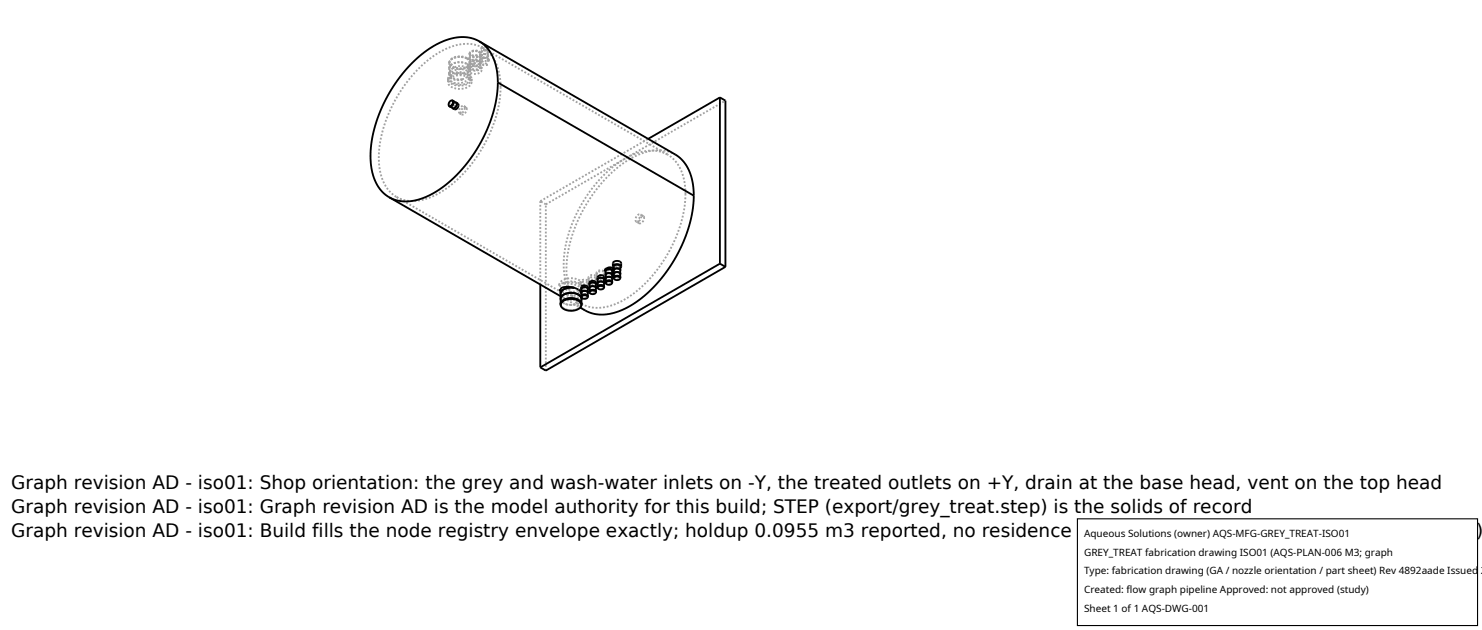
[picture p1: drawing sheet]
<svg xmlns="http://www.w3.org/2000/svg" width="212mm" height="90mm" viewBox="0 0 212 90" stroke-linecap="round" stroke-linejoin="round" font-family="sans-serif">
<g fill="none" stroke="#a0a0a0" stroke-width=".26" stroke-dasharray=".3 .3" stroke-linecap="butt">
<path d="M64 11.3l.3-.6 .7-.3 1-.1 .9 .3M64 11.7l.2-.5 .8-.4h1l.9 .2M64 11.3v.4M64.2 10.5v-.2M64.2 9.8l.2-.5 .7-.4h.9l.7 .2M64.2 9l.2-.5 .7-.3 .8-.1 .8 .3M64.2 10.6l.1 .4 .4 .3 .6 .2 .7-.2M64.2 10.6v-.1M64.2 11.1l.1 .3 .3 .3 .5 .2h.5l.5-.1 .6-.3 .3-.4 .2-.3M64.2 9l.3-.5 .7-.3h.8l.7 .2M64.2 8.9l.2-.5 .7-.3h.9l.7 .2M64.2 8.9v.1"/>
<path d="M64.2 9.8l.2-.5 .7-.3 .9-.1 .7 .2M64.2 11.3l.2-.5 .7-.3 .8-.1 .8 .3M64.2 10.5v-.7M64.2 9.8v-.8M64.2 11.3v-.2M64.2 10.3v.3M64.6 14.4l-.4 .3-.1 .4M64.7 14.4h-.2l-.3 .3-.1 .3 .1 .2M65.1 14.6l-.4 .3-.1 .5M65.2 14.7h-.3l-.2 .2-.1 .3 .1 .2M65.4 14.8h-.2l-.3 .3-.1 .3 .2 .2M65.7 16.2l-.2-.3 .2-.4 .3-.3 .3-.1"/>
<path d="M65.7 16.2l.2 .1M65.9 16.3h.2l.3-.1 .3-.6M66 11.3l.8-.4 .3-.6M66 11.3h-.6l-.6-.1-.4-.3-.2-.4M66 11.3l-.6 .1-.6-.2-.5-.3-.1-.4M66.3 15.1l.1 .3M66.3 15.1l.2 .2M66.4 15.4l-.3 .6-.2 .2h-.2M66.5 15.3h-.3l-.3 .4-.1 .4 .1 .2M66.7 15.6l-.2-.3M66.7 9.1l.3 .3 .1 .4M66.7 8.4l.3 .2 .1 .4"/>
<path d="M66.7 8.3l.3 .2 .1 .4M66.7 10.7l.3 .2 .1 .4M66.7 9.7l-.7-.3-.7 .1-.7 .3-.4 .5M66.7 10.1l-.8-.2-.9 .1-.6 .5-.2 .6M66.7 9.1l.4 .3 .1 .4M66.7 8.4l.4 .3 .1 .3M66.9 10.6l.3 .3 .2 .4M66.9 11l.3 .4 .2 .3M66.9 9.6l.2-.4 .6-.2M66.9 10l.2-.3 .4-.2h.5l.5 .1M66.9 9.6v.4M67 9l.2-.3 .3-.2h.5l.4 .1"/>
<path d="M67 8.4l.2-.3 .3-.2h.5l.4 .1M67 7.7l.2-.2 .3-.2h.5l.4 .1M67 9l.3 .3 .5 .2 .6-.1 .2-.3M67.1 9.5l.2 .3 .5 .1 .6-.1 .2-.2M67.1 7.7l.1-.2 .3-.2h.5l.4 .1M67.1 7.6l.1-.2 .3-.2h.5l.4 .1M67.1 7.6v.1M67.1 9l.1-.3 .3-.1 .5-.1 .4 .1M67.1 8.4l.1-.3 .3-.2h.5l.4 .1M67.1 9.6l.2-.4 .6-.1M67.1 9l-.1-.6M67.1 8.4l-.1-.7"/>
<path d="M67.1 9.6v-.1M67.1 9.8l-.1 .3-.3 .2-1 .3-1.1-.2-.3-.3-.1-.3M67.1 9l-.1 .3-.3 .3-1 .2-1-.2-.4-.3-.1-.3M67.1 8.9l-.1 .3-.3 .3-1 .2-1-.2-.4-.3-.1-.3M67.1 11.3l-.1 .3-.3 .3-1 .2-1-.2-.4-.3-.1-.3M67.1 9.8l.1-.8M67.1 8.9v.1M67.1 11.3l.1-.5M67.1 10.3v-.3l-.4-.3M67.1 10.3l.1-.5M67.2 10.8l-.2-.4-.3-.3M67.2 9.8l-.1 .3-.4 .3-1 .2-1.1-.2-.3-.3-.1-.3"/>
<path d="M67.2 9l-.1 .3-.4 .3-1 .3-1.1-.3-.3-.3-.1-.3M67.4 11.3l-.2 .3-.3 .3-.6 .3h-.6h-.6l-.6-.2-.4-.4-.1-.3M67.4 11.7l-.2 .4-.3 .3-.6 .2-.6 .1-.7-.1-.5-.2-.4-.3-.1-.4M67.4 11.3v.4M67.7 9l.2 .1M67.7 9l.8 .2M67.9 9.1l-.6 .1-.2 .3M68.4 8.6l.2 .4M68.4 8l.2 .4M68.4 7.4l.2 .3M68.4 7.3l.2 .3M68.4 8.8l-.9-.1-.3 .1-.2 .2"/>
<path d="M68.5 9.2l.3 .4M68.5 9.6l.3 .4M68.6 9.5l.2 .1M68.6 9.5v.1M68.6 9l-.2 .2-.5 .2-.6-.1-.2-.3M68.6 8.4l-.3 .3-.4 .1-.6-.1-.2-.3M68.6 7.7l-.2 .3-.5 .2-.6-.2-.2-.3M68.6 7.6l-.2 .3-.5 .2-.6-.2-.2-.3M68.6 9.6v-.1M68.6 9.6l-.2 .3-.5 .1-.6-.1-.2-.3M68.6 9v-.6M68.6 8.4v-.7"/>
<path d="M68.6 7.6v.1M68.6 9.1l-.2-.3M68.6 9.1v-.1M68.6 9l-.2 .3-.5 .1-.6-.1-.3-.3M68.6 8.4l-.2 .3-.5 .1-.6-.1-.3-.3M68.6 7.7l-.2 .4-.5 .1-.6-.1-.3-.4M68.6 8.9l.2-.2M68.6 9l.2-.3M68.6 8.9v.1M68.8 8l.2-.3 .6 .1M68.8 7.5l.2-.3 .6 .1M68.8 6.9l.2-.2h.6"/>
<path d="M68.8 9.6l-.4 .4-.6 .1-.6-.2-.3-.3M68.8 10l-.3 .4-.6 .2-.7-.2-.3-.4M68.8 9.6v.4M68.8 8.5l.3 .2h.5M68.8 8.5v-.5M68.8 6.9l.3-.2h.5M68.8 6.8l.3-.2h.5M68.8 6.8v.1M68.8 8l.3-.3 .5 .1M68.8 7.5l.3-.3 .5 .1M68.8 8v-.5M68.8 7.5v-.6"/>
<path d="M68.8 8.7l.9 .5M68.9 8.2l.1 .1M68.9 8.2h.6l.2 .1 .1 .2M68.9 6.8l-1.3-.5h-1.5l-1.7 .4-1.5 .7-1.8 1.2-1.6 1.5-1.6 1.9-1.3 2.1-1.1 2.1-.8 2.3-.5 2.2-.1 1.9 .2 1.8 .5 1.7 .8 1.2 1 .8M68.9 6.8l26.5 15.3M69 8.3l-.2 .2M69 8.3h.6M69.6 8.3l.1 .2M69.6 7.8l.1 .2M69.6 7.3l.1 .2M69.6 6.7l.1 .2M69.6 6.6l.1 .2"/>
<path d="M69.6 8.7h.1M69.7 9.2h-.7l-.4-.3M69.7 9.2l-.7 .1-.2-.1-.2-.2M69.7 8.5l-.1 .2M69.7 8l-.1 .2h-.3h-.3l-.2-.2M69.7 7.5l-.2 .1-.2 .1-.3-.1-.2-.1M69.7 8.5v-.5M69.7 8v-.5M69.7 7.5v-.6M69.7 6.9l-.1 .2-.3 .1-.4-.1-.1-.2M69.7 6.8l-.1 .2-.3 .1-.4-.1-.1-.2M69.7 6.8v.1"/>
<path d="M69.7 8.7l.1-.1M69.7 8l-.1 .2-.3 .1-.4-.1-.1-.2M69.7 7.5l-.1 .1-.3 .1h-.4l-.1-.2M69.8 8.6l-.3-.3-.6-.1M69.8 8.5l-.1 .2M69.8 8.5v.1M71.5 12.5l-.2-1.9-.5-1.6-.8-1.3-1.1-.9M56.6 28.1l1 .4 1.1 .2 1.1-.1 1.3-.3 1.2-.5 1.2-.7 1.3-1 1.3-1.3 1.2-1.3 1-1.3 .9-1.6 .8-1.6 .6-1.7 .5-1.7 .3-1.6 .1-1.5M56.6 28.1l26.5 15.3M77.2 28.7l15.4-8.9M78 29.2l-.8-.5M78 29.2l25.6-14.8"/>
<path d="M84.1 39.9l.2 .3 .4 .1 .4-.1 .1-.3M84.1 39.6l.1 .2 .4 .1h.4l.2-.3M84.1 39.9v-.3M85.1 39.7l-.7-.1-.2 .1-.1 .2M85.1 39.4l-.7-.1-.2 .1-.1 .2M85.2 39.2l.2 .2 .4 .1 .4-.1 .2-.3M85.2 38.9l.2 .3 .4 .1 .4-.1 .2-.3M85.2 39.2v-.3M85.2 39.9l-.1-.2M85.2 39.6l-.1-.2M85.2 39.9v-.3M85.4 39.9l.1 .2 .3 .1 .3-.1 .1-.2"/>
<path d="M86.2 38.8h-.6l-.3 .2-.1 .2M86.2 38.7l-.6-.1-.3 .1-.1 .2M86.3 39.5l-.2 .3-.3 .1-.3-.1-.1-.2M86.4 38.3l.5 .3M86.4 38.3l.2 .2 .3 .1M86.4 38.3l.1 .2 .4 .1M86.4 39.1l-.2-.3M86.4 38.9l-.2-.2M86.4 39.1v-.2M86.5 39.4l.4 .1 .5-.1M86.5 39.9l.5 .2 .4-.2M86.5 38.8h.1"/>
<path d="M86.5 38.7l.1 .1M86.5 39.2l.1 .2 .4 .1 .3-.1 .1-.2M86.5 39.8l.1 .2h.3h.4l.1-.2M86.8 39l.2 .1M86.8 39l-.2-.2M86.8 39l.4-.1 .2-.2M87 39.1l.4-.2M87.5 37.6l.2 .3h.5M87.5 37.5l.7 .4M87.6 38.5l-.2 .4-.4 .2M87.7 38.3l.4 .1 .5-.1M87.7 38.7l.4 .2 .5-.2"/>
<path d="M87.7 39.2l.4 .2 .5-.2M87.7 38l.1 .2 .3 .1 .3-.1 .2-.2M87.7 38.6l.1 .2h.3h.3l.2-.2M87.7 39.1l.1 .2 .3 .1 .3-.1 .2-.2M87.7 39.7l.1 .1 .3 .1 .3-.1 .2-.1M87.7 39.8l.4 .1 .5-.1M88.2 37.9l.4-.1 .1-.2M90.9 31.6l-.1-.3 .1-.4 .3-.3h.3M91.3 31.9h.2l.2-.2 .3-.6M91.3 31.9l-.4-.3M91.5 30.6l.1 .3M91.6 30.9l-.3 .6-.2 .2-.2-.1"/>
<path d="M91.9 30.8l-.3 .1-.3 .3-.1 .4 .1 .3M91.9 30.8l-.4-.2M92 31.1l-.1-.3M95.4 22.1l-1.4-.5-1.5-.1-1.7 .4-1.6 .8-1.8 1.3-1.6 1.4-1.3 1.7-1.4 2.1-1.2 2.2-.7 2.1-.5 2.2-.2 2 .2 1.9 .5 1.6 .7 1.3 1.2 .9M97.9 27.7l-.2-1.8-.4-1.6-.8-1.3-1.1-.9M77.2 40.6v-11.9M78 52.9v-23.7M79.9 40.7v.1M79.9 40.7l.1-.4 .3-.3 .6-.2 .6-.1 .7 .1 .6 .2 .3 .3 .1 .4M79.9 40.8l1.6 .9M79.9 40.8v-.1M79.9 41.3l.5 .4 .9 .4"/>
<path d="M80.1 41.6l.5 .4 .7 .1M80.1 42.3l2.8 1.6M80.1 41.4l.1 .1M80.1 42.1l.2 .3 .4 .2 1.1 .2 .9-.3 .3-.3 .1-.3M80.1 42.9l.5 .5 .9 .2 1-.2 .3-.3 .2-.2M80.1 41.9l.1 .3 .3 .3 1 .3 .6-.1 .5-.2 .3-.3 .1-.3M80.1 42.7l.1 .3 .3 .3 1 .2h.5l.6-.2 .3-.3 .1-.3M80.1 43.4l.1 .3 .3 .3 1 .3 .6-.1 .5-.1 .3-.3 .1-.4M80.1 43.7l.6 .4 .8 .2 1-.2 .5-.4M80.2 41.5l-.1-.2M80.2 41.5l.7 .4M80.4 40.4l-.4 .1-.1 .2"/>
<path d="M80.4 40.4l.2 .1M80.4 40.4l.9-.2 1 .1 .7 .3 .2 .6M80.6 40.5l.7-.2 .8 .1 .7 .3 .2 .4M80.9 41.9l.4 .2M81.5 41.7l.7 .1h.6M82.7 41.7l.1 .1M82.7 41.7l.3-.1v-.2M82.9 40.5l.2 .2 .4 .1h.4l.2-.2M82.9 40.3l.2 .2 .3 .1 .5-.1 .2-.2M82.9 40.5v-.2M83 41.7l.1 .1M83 41.9v-.1"/>
<path d="M83 41.1l-.1 .3-.2 .3M83 41.1v.3M83 42l.1 .5M83 41.4l.5 .1 .4-.1M83 41.9l.5 .2 .4-.2M83 41.4l-.2-.4-.6-.3-.7-.2h-.9M83.1 41.3l.1 .1 .3 .1 .3-.1 .1-.1M83.1 41.8l.1 .2h.3h.3l.1-.2M83.1 42.3l.1 .2 .3 .1 .3-.1 .1-.2M83.1 42.4l.4 .2 .4-.2M83.1 43.4l1 .4 1 .2 1.1-.1 1.2-.3 1.3-.6 1.3-.7 1.3-1 1.2-1.2 1.2-1.3 1.1-1.5 .8-1.5 .8-1.6 .6-1.6 .5-1.7 .3-1.6 .1-1.6M83.1 41.8l-.2 .3-.5 .1h-.7l-.8-.3"/>
<path d="M83.1 41.8v.1M83.1 41.9l-.1-.2M83.2 40.7l-.1 .4-.4 .3-.5 .2-.7 .1M83.2 41.2l-.1 .3-.3 .3M83.2 41.2v-.5M83.6 44.3l-1.1-.9-.9-1.3-.5-1.6-.2-1.9 .2-2.2 .5-2.4 .8-2.2 1.2-2.3 1.4-2.2 1.5-1.8 1.7-1.6 1.7-1.2 1.9-.9 1.7-.3h1.5l1.4 .6M83.9 40.3l-.6-.1-.3 .1-.1 .2M83.9 40h-.6l-.3 .1-.1 .2M84 41l-.2 .2h-.3l-.4-.1-.1-.2M84.1 40.6l-.2-.3M84.1 40.3l-.2-.3M84.1 40.6v-.3"/>
<path d="M84.2 40.7l.5 .2 .4-.2M84.2 41.2l.4 .2 .5-.2M84.2 40.6l.1 .2h.3h.4l.1-.2M84.2 41.1l.1 .2 .3 .1 .4-.1 .1-.2M84.2 41.7l.1 .1 .3 .1 .4-.1 .1-.1M84.2 41.8l.4 .1 .5-.1M85.1 40.4l-.1 .2h-.3h-.4l-.1-.2M85.4 40l.4 .2 .5-.2M85.4 40.6l.4 .1 .5-.1M85.4 40.4l.1 .2 .3 .1 .3-.1 .1-.2M85.4 41l.1 .2h.3h.3l.1-.2M85.4 41.1l.4 .2 .4-.2"/>
<path d="M86.5 40.3l.1 .2 .3 .1 .4-.1 .1-.2M86.5 40.4l.5 .2 .4-.2"/>
</g>
<g fill="none" stroke="#000" stroke-width=".26">
<path d="M64.1 15.1l.1 .1M64.6 14.4h.1M64.6 14.4l.2 .2-.1 .3-.3 .3-.2-.1M64.6 14.4l.1 .2-.1 .3-.2 .2h-.2M64.6 14.4h-.3l-.2 .2v.4l.1 .1M64.6 15.4l.1 .1M64.7 14.4l.5 .3-.1 .5-.3 .3-.6-.3M64.7 14.4l.1 .2-.1 .3-.2 .3h-.3M65.1 14.6h.1M65.2 14.6l.3 .3-.1 .4-.3 .3-.4-.1M65.2 14.6l.1 .3-.1 .3-.3 .2-.2 .1M68.4 5.9l28.4 16.4 1 1 .7 1.3 .4 1.6 .2 1.7"/>
<path d="M68.4 5.9l1.1 .9 .9 1.4 .5 1.7 .2 1.9M68.4 5.9l-1.3-.5-1.6-.1-1.8 .4-1.7 .8-1.8 1.3-1.7 1.6-1.5 1.8-1.4 2.1-1.1 2.2-.9 2.4-.5 2.1-.2 2.1 .2 2 .5 1.7 .8 1.4 1.2 1M71.1 11.8l-.1 1.6-.3 1.6-.5 1.7-.6 1.7-.8 1.7-1 1.6-1 1.5-1.4 1.6-1.3 1.2-1.2 1-1.4 .8-1.3 .6-1.3 .3-1.2 .1-1.1-.2-1-.4M71.1 11.8l28 16.1M102.8 13.9l-10.2 5.9M102.8 13.9v23.7M102.8 13.9l.8 .5v23.7M55.6 28.2l24.5 14.1M85.3 39.9l.1-.4 .5-.2 .3 .1 .1 .5M85.3 39.9l.1-.2 .4-.1 .3 .1 .2 .2M85.3 39.9l.1 .1M86.3 39.9v.1"/>
<path d="M86.4 38.7l.2-.4 .5-.1 .4 .1 .1 .4M86.4 38.7l.2-.2 .4-.1 .4 .1 .2 .2M86.4 38.7l.1 .1M86.5 39.2v-.6l.4-.1 .5 .1v.6M86.5 39.2l.1-.1 .3-.1 .4 .1 .1 .1M86.5 39.2v.2M86.5 39.8l.1-.6 .4-.2 .4 .2v.6M86.5 39.8l.1-.2 .3-.1 .4 .1 .1 .2M86.5 39.8v.1M87.4 39.2v.2M87.4 39.8v.1M87.5 38.1l.1-.6 .5-.2 .6 .2v.6"/>
<path d="M87.5 38.1l.2-.3 .4-.1 .4 .1 .2 .3M87.5 38.1l.2 .2M87.6 38.7l-.2 .2M87.6 38.6l.1-.6 .4-.2 .4 .2 .1 .6M87.6 38.6l.2-.2 .3-.1 .3 .1 .2 .2M87.6 38.6l.1 .1M87.6 39.1l.1-.6 .4-.2 .4 .2 .1 .6M87.6 39.1l.2-.2 .3-.1 .3 .1 .2 .2M87.6 39.1l.1 .1M87.6 39.6l.1-.6 .4-.1 .4 .1 .1 .6M87.6 39.6l.2-.2h.3l.4 .1 .1 .1M87.6 39.6l.1 .2"/>
<path d="M87.7 39.7l.1-.2 .3-.1 .4 .1 .1 .2M87.7 39.7l.1-.1 .3-.1 .3 .1 .2 .1M87.7 39.7l.1 .2 .3 .1 .3-.1 .2-.2M88.6 38.6v.1M88.6 39.1v.1M88.6 39.6v.2M88.7 38.1l-.1 .2M99.1 27.9l-.1 1.8-.4 1.7-.5 1.8-.7 1.8-.8 1.6-1.1 1.7-1.1 1.6-1.4 1.4-1.4 1.3-1.3 .9-1.4 .7-1.3 .5-1.3 .2h-1.2l-1.1-.3-1.1-.7M102.8 37.6l.8 .5M102.8 37.6l-25.6 14.9M103.6 38.1l-25.6 14.8-.8-.4M77.2 40.6v11.9"/>
<path d="M80.1 41.9v.2M80.1 42.7l.1-.4 .2-.2 1.1-.3 1 .2 .4 .3 .2 .4M80.1 42.7v.2M80.1 43.4v-.8l.2-.3 .5-.3 .7-.2 .8 .1 .5 .4 .2 .3 .1 .8M80.1 43.4l.1-.3 .3-.3 1-.2 1.1 .2 .3 .3 .2 .3M80.1 43.4v.3M80.1 41.4l-.2-.1 .2 .3M80.1 43.5l.1-.3 .3-.3 .5-.2 .5-.1 .6 .1 .5 .2 .4 .3v.3M80.1 43.5l.1-.3 .3-.3 1.1-.2 1 .2 .3 .3 .1 .3M80.1 43.5l.1 .4 .3 .2 1 .3 1.1-.3 .3-.3 .1-.3M82 41.1l-.9-.1-.8 .1-.2 .1v.7M82 41.1h-.6l-.7 .1-.5 .3-.1 .4"/>
<path d="M82 41.1h.1M82.1 41.1l.8 .5M82.1 41.1h-1l-.7 .3-.3 .4v.9M82.9 41.6l.1 .2M82.9 41.6h.1M83 41.6v.1M83 41.3l.1-.4 .3-.2 .5 .2 .1 .4M83 41.3l.1-.2 .4-.1 .3 .1 .2 .2M83 41.3v.1M83 41.8l.1-.6 .4-.2 .4 .2 .1 .6M83 41.8l.1-.2 .4-.1 .3 .1 .2 .2M83 41.8v.1"/>
<path d="M83 42.3l.1-.6 .4-.2 .4 .2 .1 .6M83 42.3l.2-.2 .3-.1 .3 .1 .2 .2M83 42.3l.1 .4M83 41.9h.1M83 41.9v.1M83.1 42.4v-.2l.4-.1 .3 .1 .1 .2M83.1 42.4l.1-.2h.3h.3l.1 .2M83.1 42.4l.1 .2 .3 .1 .3-.1 .1-.2M83.1 42.7l-.1 .2M83.1 43.4l-.1 .3M84 41.3l-.1 .1M84 41.8l-.1 .1"/>
<path d="M84 42.3l-.1 .1M84.2 40.6v-.3l.4-.2 .4 .1 .1 .4M84.2 40.6l.1-.2 .3-.1 .4 .1 .1 .2M84.2 40.6v.1M84.2 41.1v-.6l.4-.2 .5 .2v.6M84.2 41.1l.1-.2 .3-.1 .4 .1 .1 .2M84.2 41.1v.1M84.2 41.6v-.6l.4-.1 .5 .1v.6M84.2 41.6l.1-.1 .3-.1 .4 .1 .1 .1M84.2 41.6v.2M84.2 41.8l.1-.3 .3-.1 .4 .1 .1 .3M84.2 41.8l.1-.2 .3-.1 .4 .1 .1 .2"/>
<path d="M84.2 41.8l.1 .1 .3 .1 .4-.1 .1-.1M85.1 40.6v.1M85.1 41.1v.1M85.1 41.6v.2M85.3 40.4l.1-.5 .4-.2 .4 .1 .1 .6M85.3 40.4l.2-.1 .3-.1h.3l.2 .2M85.3 40.4l.1 .2M85.3 41l.1-.6 .4-.2 .4 .2 .1 .6M85.3 41l.2-.2 .3-.1 .3 .1 .2 .2M85.3 41l.1 .1M85.4 41.1v-.3l.4-.1 .3 .1 .1 .3M85.4 41.1l.1-.2 .3-.1 .3 .1 .1 .2"/>
<path d="M85.4 41.1l.1 .2h.3h.3l.1-.2M86.3 40.4v.2M86.3 41l-.1 .1M86.5 40.3v-.6l.4-.2 .5 .2v.6M86.5 40.3l.1-.2 .3-.1 .4 .1 .1 .2M86.5 40.3v.1M86.5 40.4l.1-.2 .4-.1 .3 .1 .1 .2M86.5 40.4l.1-.2h.3h.4l.1 .2M86.5 40.4l.2 .2 .3 .1 .3-.1 .1-.2M87.4 40.3v.1"/>
</g>
<path d="M153.9 74.1h57.1v15.2h-57.1z" fill="#fff" stroke="#000" stroke-width=".16"/>
<g font-size="2.6">
<text x="1.6" y="69.8">Graph revision AD - iso01: Shop orientation: the grey and wash-water inlets on -Y, the treated outlets on +Y, drain at the base head, vent on the top head</text>
<text x="1.6" y="73.3">Graph revision AD - iso01: Graph revision AD is the model authority for this build; STEP (export/grey_treat.step) is the solids of record</text>
<text x="1.6" y="76.7">Graph revision AD - iso01: Build fills the node registry envelope exactly; holdup 0.0955 m3 reported, no residence derived - the duty claims no holdup (A-VES)</text>
</g>
<g font-size="1.4">
<text x="154.8" y="76.6">Aqueous Solutions (owner) AQS-MFG-GREY_TREAT-ISO01</text>
<text x="154.8" y="79.3">GREY_TREAT fabrication drawing ISO01 (AQS-PLAN-006 M3; graph</text>
<text x="154.8" y="82">Type: fabrication drawing (GA / nozzle orientation / part sheet) Rev 4892aade Issued 2</text>
<text x="154.8" y="84.7">Created: flow graph pipeline Approved: not approved (study)</text>
<text x="154.8" y="87.4">Sheet 1 of 1 AQS-DWG-001</text>
</g>
</svg>
